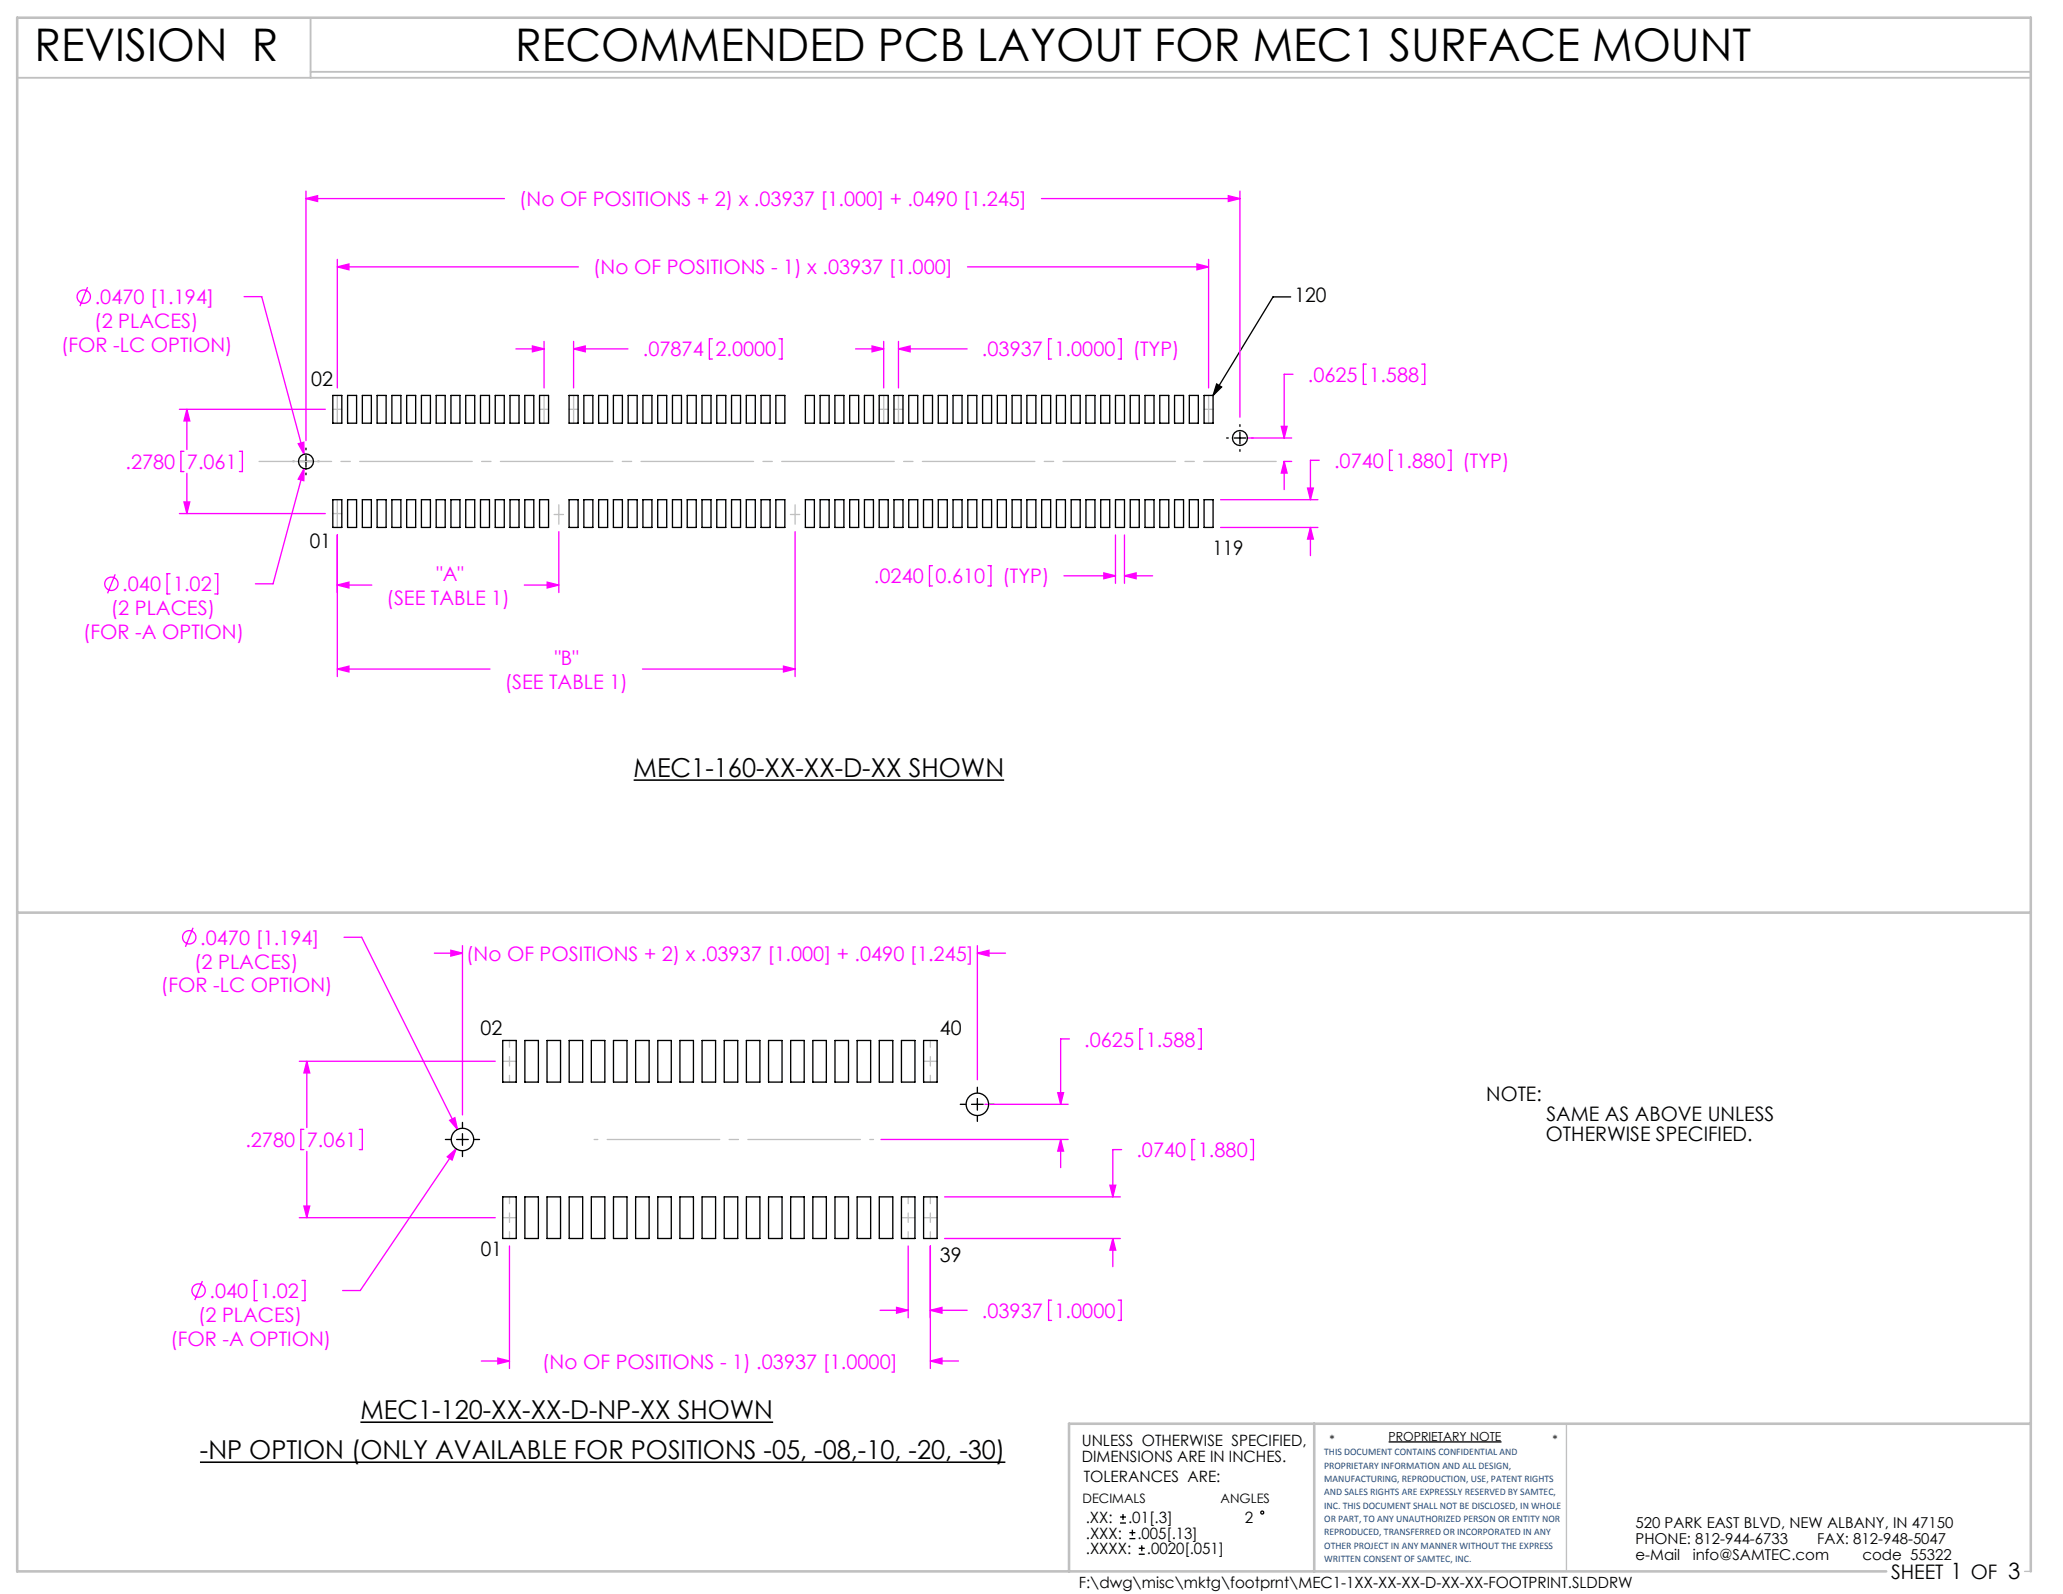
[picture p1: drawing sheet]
<svg xmlns="http://www.w3.org/2000/svg" width="279mm" height="216mm" viewBox="0 0 279 216" stroke-linecap="round" stroke-linejoin="round" font-family="sans-serif">
<g fill="none" stroke="#000" stroke-width=".18">
<path d="M164.8 52l.6 .4-1.1 1.2zM166.1 59.3h.3M167.1 59.3h1.6M167.9 57.5v.3M167.9 58.5v1.6M169.5 59.3h.2M174.8 40.2h-2.4l-8.1 13.4M39.6 62.5h.3M40.7 62.5h1.5M41.4 60.7v.2M41.4 61.7v1.6M41.4 64.1v.2"/>
<path d="M43 62.5h.2M167.9 60.9v.2M60.3 154.3h.8M61.8 154.3h1.6M62.6 152v.8M62.6 153.6v1.5M62.6 155.9v.7M64.2 154.3h.7M130.1 149.6h.7M131.6 149.6h1.6M132.4 147.3v.7M132.4 148.8v1.6"/>
<path d="M132.4 151.2v.7M133.9 149.6h.8M188.1 195.3h15.3"/>
</g>
<path d="M212.2 192.8v20M274.2 212.8h.8" fill="none" stroke="#c0c0c0" stroke-width=".18"/>
<path d="M2.3 10.5h272.7M42.1 2.4v8.1M42.1 9.7h232.9" fill="none" stroke="#c0c0c0" stroke-width=".25"/>
<path d="M2.3 123.6h272.7M178 192.8v20M275 192.8h-130.2v20M255.5 212.8h-253.2v-210.4h272.7v210.4" fill="none" stroke="#c0c0c0" stroke-width=".35"/>
<g fill="none" stroke="#f0f" stroke-width=".18">
<path d="M11.9 38.9l-1.1 2.6M41.4 26.9l1.6-.4v.8zM41.4 25.9v33.8M41.4 26.9h26.9M45.7 36.1l1.6-.3v.7zM45.7 35.1v17.4M45.7 36.1h32.6M131 36.1h32.7M141 26.9h26.9M162.1 35.8l1.6 .3-1.6 .4zM163.7 35.1v17.4M166.4 26.5l1.5 .4-1.5 .4z"/>
<path d="M167.9 25.9v30.6M24.3 55.4h19.8M25.3 55.4l.4 1.6h-.8zM25.3 55.4v5.5M33.1 40.2h2.3l5.8 21.3M69.9 47.3h3.8M72.1 46.9l1.6 .4-1.6 .4zM73.7 46.2v6.3M77.7 47.3l1.6-.4v.8zM77.7 46.2v6.3M77.7 47.3h7.3M96.5 45.9h-.4v2.7h.4"/>
<path d="M105.5 45.9h.4v2.7h-.4M115.9 47.3h3.8M118.1 46.9l1.6 .4-1.6 .4zM119.7 46.2v6.3M121.7 47.3l1.6-.4v.8zM121.7 47.3h9.3M121.7 46.2v6.3M142.4 45.9h-.4v2.7h.4M151.4 45.9h.4v2.7h-.4M168.9 59.3h6M173.5 57.8h.8l-.4 1.5zM175.1 50.7h-1.2v8.6"/>
<path d="M185 49.3h-.4v2.8h.4M192.6 49.3h.4v2.8h-.4M15.6 77.8l-1 2.6M23 77.7h-.4v2.7h.4M24.3 69.6h19.8M24.9 61.1h-.4v2.8h.4M24.9 68h.8l-.4 1.6zM25.3 64.1v5.5M29.1 77.7h.4v2.7h-.4M32.4 61.1h.4v2.8h-.4M40.4 60.1l.7-.2 .1 1.6zM41.2 63.5l-.1 1.6-.7-.2z"/>
<path d="M41.2 63.5l-4.2 15.6h-2.4M45.7 79.2l1.6-.3v.7zM45.7 72.5v19.1M45.7 79.2h4.7M71 79.2h4.7M74.1 78.9l1.6 .3-1.6 .4zM75.7 72v8.3M107.7 72v19.6M126.3 76.6h-.4v2.8h.4M133.8 76.6h.4v2.8h-.4M144.1 78h7M149.5 77.6l1.6 .4-1.6 .4z"/>
<path d="M151.1 72.5v6.5M152.3 78l1.6-.4v.8zM152.3 72.5v6.5M152.3 78h3.8M165.3 71.4h13.2M165.3 67.7h13.2M173.9 62.5h1M173.9 62.5l.4 1.6h-.8zM173.9 62.5v3.8M177.1 66.1h.8l-.4 1.6zM177.5 71.4l.4 1.6h-.8zM177.5 71.4v3.9"/>
<path d="M178.7 62.3h-1.2v5.4M188.6 61h-.4v2.7h.4M196.1 61h.4v2.7h-.4M45.7 90.6l1.6-.4v.8zM45.7 90.6h20.7M87 90.6h20.7M106.1 90.2l1.6 .4-1.6 .4zM26.1 125.7l-1 2.5M46.6 127h2.4l13 26M58.8 129.1h3.8M61.1 128.7l1.5 .4-1.5 .4zM62.6 128.1v22.9"/>
<path d="M132.4 129.1l1.5-.4v.8zM132.4 128.1v18.1M132.4 129.1h3.8M154.8 139.3h-.4v2.8h.4M162.3 139.3h.4v2.8h-.4M40.5 143.7h26.6M41.1 153h-.4v2.7h.4M41.6 143.7l.3 1.6h-.7zM41.6 143.7v9M41.6 156v8.9M48.7 153h.4v2.7h-.4M60.6 156.7l1.2-1.1-.6 1.5z"/>
<path d="M60.9 151.7l.7-.3 .4 1.6zM61.8 155.6l-13 19.2h-2.4M119.3 154.3h25.4M133.4 149.6h11.3M143.3 148h.7l-.4 1.6zM143.6 154.3l.4 1.6h-.7zM143.6 154.3v3.8M144.8 140.7h-1.2v8.9M151.9 155.7h-1.2v6.4M161.8 154.3h-.4v2.8h.4M169.3 154.3h.5v2.8h-.5M27.4 173.5l-1 2.6"/>
<path d="M34.8 173.4h-.4v2.8h.4M40.5 164.9h26.6M40.9 173.4h.4v2.8h-.4M41.2 163.4h.7l-.3 1.5zM69 168.8v16.6M119.2 177.5h3.8M121.4 177.1l1.6 .4-1.6 .4zM123 168.8v9.7M126 177.5l1.6-.4v.8zM126 168.8v16.6M126 177.5h5M127.9 167.7h23.8"/>
<path d="M127.9 162.1h23.8M142.4 176.1h-.4v2.7h.4M150.3 160.5h.8l-.4 1.6zM150.7 167.7l.4 1.6h-.8zM150.7 167.7v3.9M151.4 176.1h.4v2.7h-.4M65.2 184.3h3.8M67.4 183.9l1.6 .4-1.6 .4zM126 184.3l1.6-.4v.8zM126 184.3h3.8"/>
<circle cx="11.3" cy="40.2" r=".9"/>
<circle cx="15.1" cy="79.1" r=".9"/>
<circle cx="25.6" cy="127" r=".9"/>
<circle cx="26.9" cy="174.8" r=".9"/>
</g>
<path d="M85.8 105.7h50.2M27.1 198.1h109.1M48.8 192.6h55.9" fill="none" stroke="#000" stroke-width=".21"/>
<path d="M35.1 62.5h137.7" fill="none" stroke="#c0c0c0" stroke-width=".18" stroke-dasharray="15.2 1.3 1.3 1.3" stroke-dashoffset="5.4"/>
<g fill="none" stroke="#c0c0c0" stroke-width=".18" stroke-dasharray="15.2 1.3 1.3 1.3">
<path d="M45.1 55.4h1.2M45.7 53.6v3.7M73.1 55.4h1.2M73.7 53.6v3.7M77.1 55.4h1.2M77.7 53.6v3.7M119.1 55.4h1.2M119.7 53.6v3.7M121.1 55.4h1.2M121.7 53.6v3.7M163.1 55.4h1.2M163.7 53.6v3.7"/>
<path d="M45.1 69.6h1.2M45.7 67.7v3.7M75.7 68.4v2.6M75.7 69.7h-.6M75.7 69.7h.6M107.7 68.4v2.6M107.7 69.7h.6M107.7 69.7h-.6M68.1 143.7h1.8M125.1 143.7h1.8M68.1 164.9h1.8M122.1 164.9h1.8"/>
<path d="M125.1 164.9h1.8"/>
</g>
<path d="M69 140.9v5.7M126 140.9v5.7M69 162.1v5.6M123 162.1v5.6M126 162.1v5.6" fill="none" stroke="#c0c0c0" stroke-width=".18" stroke-dasharray="15.2 1.3 1.3 1.3" stroke-dashoffset="14.3"/>
<path d="M80.5 154.3h37.8" fill="none" stroke="#c0c0c0" stroke-width=".18" stroke-dasharray="15.2 1.3 1.3 1.3" stroke-dashoffset="-1.8"/>
<path d="M164.8 52l.6 .4-1.1 1.2z" fill="#000"/>
<g fill="#f0f">
<path d="M45.7 36.1l1.6-.3v.7zM162.1 35.8l1.6 .3-1.6 .4zM72.1 46.9l1.6 .4-1.6 .4zM77.7 47.3l1.6-.4v.8zM121.7 47.3l1.6-.4v.8zM118.1 46.9l1.6 .4-1.6 .4zM25.3 55.4l.4 1.6h-.8zM24.9 68h.8l-.4 1.6zM45.7 79.2l1.6-.3v.7zM74.1 78.9l1.6 .3-1.6 .4zM45.7 90.6l1.6-.4v.8zM106.1 90.2l1.6 .4-1.6 .4zM173.5 57.8h.8l-.4 1.5zM173.9 62.5l.4 1.6h-.8zM41.2 163.4h.7l-.3 1.5zM41.6 143.7l.3 1.6h-.7zM143.3 148h.7l-.4 1.6zM143.6 154.3l.4 1.6h-.7zM126 177.5l1.6-.4v.8zM121.4 177.1l1.6 .4-1.6 .4zM67.4 183.9l1.6 .4-1.6 .4zM126 184.3l1.6-.4v.8z"/>
<path d="M166.4 26.5l1.5 .4-1.5 .4zM41.4 26.9l1.6-.4v.8zM41.2 63.5l-.8 1.4 .7 .2zM40.4 60.1l.8 1.4-.1-1.6zM149.5 77.6l1.6 .4-1.6 .4zM152.3 78l1.6-.4v.8zM177.5 71.4l.4 1.6h-.8zM177.1 66.1h.8l-.4 1.6zM61.1 128.7l1.5 .4-1.5 .4zM132.4 129.1l1.5-.4v.8zM60.9 151.7l1.1 1.3-.4-1.6zM60.6 156.7l.6 .4 .6-1.5zM150.7 167.7l.4 1.6h-.8zM150.3 160.5h.8l-.4 1.6z"/>
</g>
<g fill="none" stroke="#000" stroke-width=".18">
<path d="M45.1 53.6h1.2v3.7h-1.2zM47.1 53.6h1.2v3.7h-1.2zM49.1 53.6h1.2v3.7h-1.2zM51.1 53.6h1.2v3.7h-1.2zM53.1 53.6h1.2v3.7h-1.2zM55.1 53.6h1.2v3.7h-1.2zM57.1 53.6h1.2v3.7h-1.2zM59.1 53.6h1.2v3.7h-1.2zM61.1 53.6h1.2v3.7h-1.2zM63.1 53.6h1.2v3.7h-1.2zM65.1 53.6h1.2v3.7h-1.2zM67.1 53.6h1.2v3.7h-1.2z"/>
<path d="M69.1 53.6h1.2v3.7h-1.2zM71.1 53.6h1.2v3.7h-1.2zM73.1 53.6h1.2v3.7h-1.2zM77.1 53.6h1.2v3.7h-1.2zM79.1 53.6h1.2v3.7h-1.2zM81.1 53.6h1.2v3.7h-1.2zM83.1 53.6h1.2v3.7h-1.2zM85.1 53.6h1.2v3.7h-1.2zM87.1 53.6h1.2v3.7h-1.2zM89.1 53.6h1.2v3.7h-1.2zM91.1 53.6h1.2v3.7h-1.2zM93.1 53.6h1.2v3.7h-1.2z"/>
<path d="M95.1 53.6h1.2v3.7h-1.2zM97.1 53.6h1.2v3.7h-1.2zM99.1 53.6h1.2v3.7h-1.2zM101.1 53.6h1.2v3.7h-1.2zM103.1 53.6h1.2v3.7h-1.2zM105.1 53.6h1.2v3.7h-1.2zM109.1 53.6h1.2v3.7h-1.2zM111.1 53.6h1.2v3.7h-1.2zM113.1 53.6h1.2v3.7h-1.2zM115.1 53.6h1.2v3.7h-1.2zM117.1 53.6h1.2v3.7h-1.2zM119.1 53.6h1.2v3.7h-1.2z"/>
<path d="M121.1 53.6h1.2v3.7h-1.2zM123.1 53.6h1.2v3.7h-1.2zM125.1 53.6h1.2v3.7h-1.2zM127.1 53.6h1.2v3.7h-1.2zM129.1 53.6h1.2v3.7h-1.2zM131.1 53.6h1.2v3.7h-1.2zM133.1 53.6h1.2v3.7h-1.2zM135.1 53.6h1.2v3.7h-1.2zM137.1 53.6h1.2v3.7h-1.2zM139.1 53.6h1.2v3.7h-1.2zM141.1 53.6h1.2v3.7h-1.2zM143.1 53.6h1.2v3.7h-1.2z"/>
<path d="M145.1 53.6h1.2v3.7h-1.2zM147.1 53.6h1.2v3.7h-1.2zM149.1 53.6h1.2v3.7h-1.2zM151.1 53.6h1.2v3.7h-1.2zM153.1 53.6h1.2v3.7h-1.2zM155.1 53.6h1.2v3.7h-1.2zM157.1 53.6h1.2v3.7h-1.2zM159.1 53.6h1.2v3.7h-1.2zM161.1 53.6h1.2v3.7h-1.2zM163.1 53.6h1.2v3.7h-1.2zM45.1 67.7h1.2v3.7h-1.2zM47.1 67.7h1.2v3.7h-1.2z"/>
<path d="M49.1 67.7h1.2v3.7h-1.2zM51.1 67.7h1.2v3.7h-1.2zM53.1 67.7h1.2v3.7h-1.2zM55.1 67.7h1.2v3.7h-1.2zM57.1 67.7h1.2v3.7h-1.2zM59.1 67.7h1.2v3.7h-1.2zM61.1 67.7h1.2v3.7h-1.2zM63.1 67.7h1.2v3.7h-1.2zM65.1 67.7h1.2v3.7h-1.2zM67.1 67.7h1.2v3.7h-1.2zM69.1 67.7h1.2v3.7h-1.2zM71.1 67.7h1.2v3.7h-1.2z"/>
<path d="M73.1 67.7h1.2v3.7h-1.2zM77.1 67.7h1.2v3.7h-1.2zM79.1 67.7h1.2v3.7h-1.2zM81.1 67.7h1.2v3.7h-1.2zM83.1 67.7h1.2v3.7h-1.2zM85.1 67.7h1.2v3.7h-1.2zM87.1 67.7h1.2v3.7h-1.2zM89.1 67.7h1.2v3.7h-1.2zM91.1 67.7h1.2v3.7h-1.2zM93.1 67.7h1.2v3.7h-1.2zM95.1 67.7h1.2v3.7h-1.2zM97.1 67.7h1.2v3.7h-1.2z"/>
<path d="M99.1 67.7h1.2v3.7h-1.2zM101.1 67.7h1.2v3.7h-1.2zM103.1 67.7h1.2v3.7h-1.2zM105.1 67.7h1.2v3.7h-1.2zM109.1 67.7h1.2v3.7h-1.2zM111.1 67.7h1.2v3.7h-1.2zM113.1 67.7h1.2v3.7h-1.2zM115.1 67.7h1.2v3.7h-1.2zM117.1 67.7h1.2v3.7h-1.2zM119.1 67.7h1.2v3.7h-1.2zM121.1 67.7h1.2v3.7h-1.2zM123.1 67.7h1.2v3.7h-1.2z"/>
<path d="M125.1 67.7h1.2v3.7h-1.2zM127.1 67.7h1.2v3.7h-1.2zM129.1 67.7h1.2v3.7h-1.2zM131.1 67.7h1.2v3.7h-1.2zM133.1 67.7h1.2v3.7h-1.2zM135.1 67.7h1.2v3.7h-1.2zM137.1 67.7h1.2v3.7h-1.2zM139.1 67.7h1.2v3.7h-1.2zM141.1 67.7h1.2v3.7h-1.2zM143.1 67.7h1.2v3.7h-1.2zM145.1 67.7h1.2v3.7h-1.2zM147.1 67.7h1.2v3.7h-1.2z"/>
<path d="M149.1 67.7h1.2v3.7h-1.2zM151.1 67.7h1.2v3.7h-1.2zM153.1 67.7h1.2v3.7h-1.2zM155.1 67.7h1.2v3.7h-1.2zM157.1 67.7h1.2v3.7h-1.2zM159.1 67.7h1.2v3.7h-1.2zM161.1 67.7h1.2v3.7h-1.2zM163.1 67.7h1.2v3.7h-1.2zM68.1 140.9h1.8v5.7h-1.8zM71.1 140.9h1.8v5.7h-1.8zM74.1 140.9h1.8v5.7h-1.8zM77.1 140.9h1.8v5.7h-1.8z"/>
<path d="M80.1 140.9h1.8v5.7h-1.8zM83.1 140.9h1.8v5.7h-1.8zM86.1 140.9h1.8v5.7h-1.8zM89.1 140.9h1.8v5.7h-1.8zM92.1 140.9h1.8v5.7h-1.8zM95.1 140.9h1.8v5.7h-1.8zM98.1 140.9h1.8v5.7h-1.8zM101.1 140.9h1.8v5.7h-1.8zM104.1 140.9h1.8v5.7h-1.8zM107.1 140.9h1.8v5.7h-1.8zM110.1 140.9h1.8v5.7h-1.8zM113.1 140.9h1.8v5.7h-1.8z"/>
<path d="M116.1 140.9h1.8v5.7h-1.8zM119.1 140.9h1.8v5.7h-1.8zM122.1 140.9h1.8v5.7h-1.8zM125.1 140.9h1.8v5.7h-1.8zM68.1 162.1h1.8v5.6h-1.8zM71.1 162.1h1.8v5.6h-1.8zM74.1 162.1h1.8v5.6h-1.8zM77.1 162.1h1.8v5.6h-1.8zM80.1 162.1h1.8v5.6h-1.8zM83.1 162.1h1.8v5.6h-1.8zM86.1 162.1h1.8v5.6h-1.8zM89.1 162.1h1.8v5.6h-1.8z"/>
<path d="M92.1 162.1h1.8v5.6h-1.8zM95.1 162.1h1.8v5.6h-1.8zM98.1 162.1h1.8v5.6h-1.8zM101.1 162.1h1.8v5.6h-1.8zM104.1 162.1h1.8v5.6h-1.8zM107.1 162.1h1.8v5.6h-1.8zM110.1 162.1h1.8v5.6h-1.8zM113.1 162.1h1.8v5.6h-1.8zM116.1 162.1h1.8v5.6h-1.8zM119.1 162.1h1.8v5.6h-1.8zM122.1 162.1h1.8v5.6h-1.8zM125.1 162.1h1.8v5.6h-1.8z"/>
<path d="M151.7 206.3h.8M151.7 205.5h.8M152.1 205.1v.8M153 208.4h.8M153 207.6h.8M153.4 207.2v.8M154.2 210.5h.8M154.2 209.7h.8M154.6 209.3v.8"/>
<circle cx="167.9" cy="59.3" r="1.02"/>
<circle cx="41.4" cy="62.5" r="1.02"/>
<circle cx="62.6" cy="154.3" r="1.52"/>
<circle cx="132.4" cy="149.6" r="1.52"/>
<circle cx="171" cy="204.9" r=".2"/>
</g>
<g font-size="6.1">
<text x="4.7" y="8.2">REVISION R</text>
<text x="69.8" y="8.3">RECOMMENDED PCB LAYOUT FOR MEC1 SURFACE MOUNT</text>
</g>
<g font-size="3.5">
<text x="85.8" y="105.3">MEC1-160-XX-XX-D-XX SHOWN</text>
<text x="27.1" y="197.7">-NP OPTION (ONLY AVAILABLE FOR POSITIONS -05, -08,-10, -20, -30)</text>
<text x="48.8" y="192.3">MEC1-120-XX-XX-D-NP-XX SHOWN</text>
</g>
<g font-size="2.7" fill="#f0f">
<text x="70.3" y="27.9">(No OF POSITIONS + 2) x .03937 [1.000] + .0490 [1.245]</text>
<text x="12.8" y="41.2">.0470 [1.194]</text>
<text x="80.3" y="37.2">(No OF POSITIONS - 1) x .03937 [1.000]</text>
<text x="8.3" y="47.7">(FOR -LC OPTION)</text>
<text x="12.8" y="44.4">(2 PLACES)</text>
<text x="87.1" y="48.3">.07874</text>
<text x="96.9" y="48.3">2.0000</text>
<text x="133" y="48.3">.03937</text>
<text x="142.8" y="48.3">1.0000</text>
<text x="153.4" y="48.3">(TYP)</text>
<text x="177.1" y="51.7">.0625</text>
<text x="185.5" y="51.7">1.588</text>
<text x="17" y="63.5">.2780</text>
<text x="25.3" y="63.5">7.061</text>
<text x="180.7" y="63.4">.0740</text>
<text x="189" y="63.4">1.880</text>
<text x="198.1" y="63.4">(TYP)</text>
<text x="15" y="83.3">(2 PLACES)</text>
<text x="16.6" y="80.1">.040</text>
<text x="23.4" y="80.1">1.02</text>
<text x="52.4" y="81.9">(SEE TABLE 1)</text>
<text x="59.1" y="78.7">&quot;A&quot;</text>
<text x="118.4" y="79">.0240</text>
<text x="126.7" y="79">0.610</text>
<text x="135.8" y="79">(TYP)</text>
<text x="11.3" y="86.6">(FOR -A OPTION)</text>
<text x="68.4" y="93.3">(SEE TABLE 1)</text>
<text x="75.1" y="90">&quot;B&quot;</text>
<text x="26.3" y="131.2">(2 PLACES)</text>
<text x="27.1" y="127.9">.0470 [1.194]</text>
<text x="63.1" y="130.1">(No OF POSITIONS + 2) x .03937 [1.000] + .0490 [1.245]</text>
<text x="21.8" y="134.4">(FOR -LC OPTION)</text>
<text x="146.8" y="141.7">.0625</text>
<text x="155.2" y="141.7">1.588</text>
<text x="33.2" y="155.4">.2780</text>
<text x="41.6" y="155.4">7.061</text>
<text x="153.9" y="156.7">.0740</text>
<text x="162.2" y="156.7">1.880</text>
<text x="26.8" y="179">(2 PLACES)</text>
<text x="28.4" y="175.8">.040</text>
<text x="35.2" y="175.8">1.02</text>
<text x="133" y="178.5">.03937</text>
<text x="142.8" y="178.5">1.0000</text>
<text x="23.1" y="182.3">(FOR -A OPTION)</text>
<text x="73.4" y="185.4">(No OF POSITIONS - 1) .03937 [1.0000]</text>
</g>
<g font-size="2.7">
<text x="175.3" y="41">120</text>
<text x="42.1" y="52.3">02</text>
<text x="42" y="74.3">01</text>
<text x="164.2" y="75.2">119</text>
<text x="65.1" y="140.2">02</text>
<text x="127.3" y="140.2">40</text>
<text x="201.3" y="149.2">NOTE:</text>
<text x="209.4" y="154.5">OTHERWISE SPECIFIED.</text>
<text x="209.4" y="151.9">SAME AS ABOVE UNLESS</text>
<text x="65.1" y="170.2">01</text>
<text x="127.3" y="171">39</text>
<text x="256.1" y="213.9">SHEET 1 OF 3</text>
</g>
<g font-size="2.1">
<text x="146.5" y="195.9">UNLESS OTHERWISE SPECIFIED,</text>
<text x="146.5" y="198">DIMENSIONS ARE IN INCHES.</text>
<text x="146.8" y="200.8">TOLERANCES ARE:</text>
<text x="147.1" y="206.3">.XX:</text>
<text x="147.1" y="208.4">.XXX:</text>
<text x="152.8" y="206.3">.01[.3]</text>
<text x="154" y="208.4">.005[.13]</text>
<text x="168.6" y="206.3">2</text>
<text x="146.1" y="215.1">F:\dwg\misc\mktg\footprnt\MEC1-1XX-XX-XX-D-XX-XX-FOOTPRINT.SLDDRW</text>
<text x="147.1" y="210.5">.XXXX:</text>
<text x="155.3" y="210.5">.0020[.051]</text>
</g>
<g font-size="2">
<text x="221.5" y="207">520 PARK EAST BLVD, NEW ALBANY, IN 47150</text>
<text x="221.5" y="209.2">PHONE: 812-944-6733</text>
<text x="246.1" y="209.2">FAX: 812-948-5047</text>
<text x="221.5" y="211.3">e-Mail</text>
<text x="229.3" y="211.3">info@SAMTEC.com</text>
<text x="252.2" y="211.3">code 55322</text>
</g>
<g font-size="1.8">
<text x="146.6" y="203.5">DECIMALS</text>
<text x="165.3" y="203.5">ANGLES</text>
</g>
<g font-size="1.7">
<text x="180.1" y="195.5">*</text>
<text x="188.1" y="195.1">PROPRIETARY NOTE</text>
<text x="210.3" y="195.5">*</text>
</g>
<g font-size="1.4" fill="#1f497d">
<text x="179.3" y="197.1">THIS DOCUMENT CONTAINS CONFIDENTIAL AND</text>
<text x="179.3" y="198.9">PROPRIETARY INFORMATION AND ALL DESIGN,</text>
<text x="179.3" y="200.7">MANUFACTURING, REPRODUCTION, USE, PATENT RIGHTS</text>
<text x="179.3" y="202.5">AND SALES RIGHTS ARE EXPRESSLY RESERVED BY SAMTEC,</text>
<text x="179.3" y="204.3">INC. THIS DOCUMENT SHALL NOT BE DISCLOSED, IN WHOLE</text>
<text x="179.3" y="206.1">OR PART, TO ANY UNAUTHORIZED PERSON OR ENTITY NOR</text>
<text x="179.3" y="207.9">REPRODUCED, TRANSFERRED OR INCORPORATED IN ANY</text>
<text x="179.3" y="209.7">OTHER PROJECT IN ANY MANNER WITHOUT THE EXPRESS</text>
<text x="179.3" y="211.5">WRITTEN CONSENT OF SAMTEC, INC.</text>
</g>
</svg>
